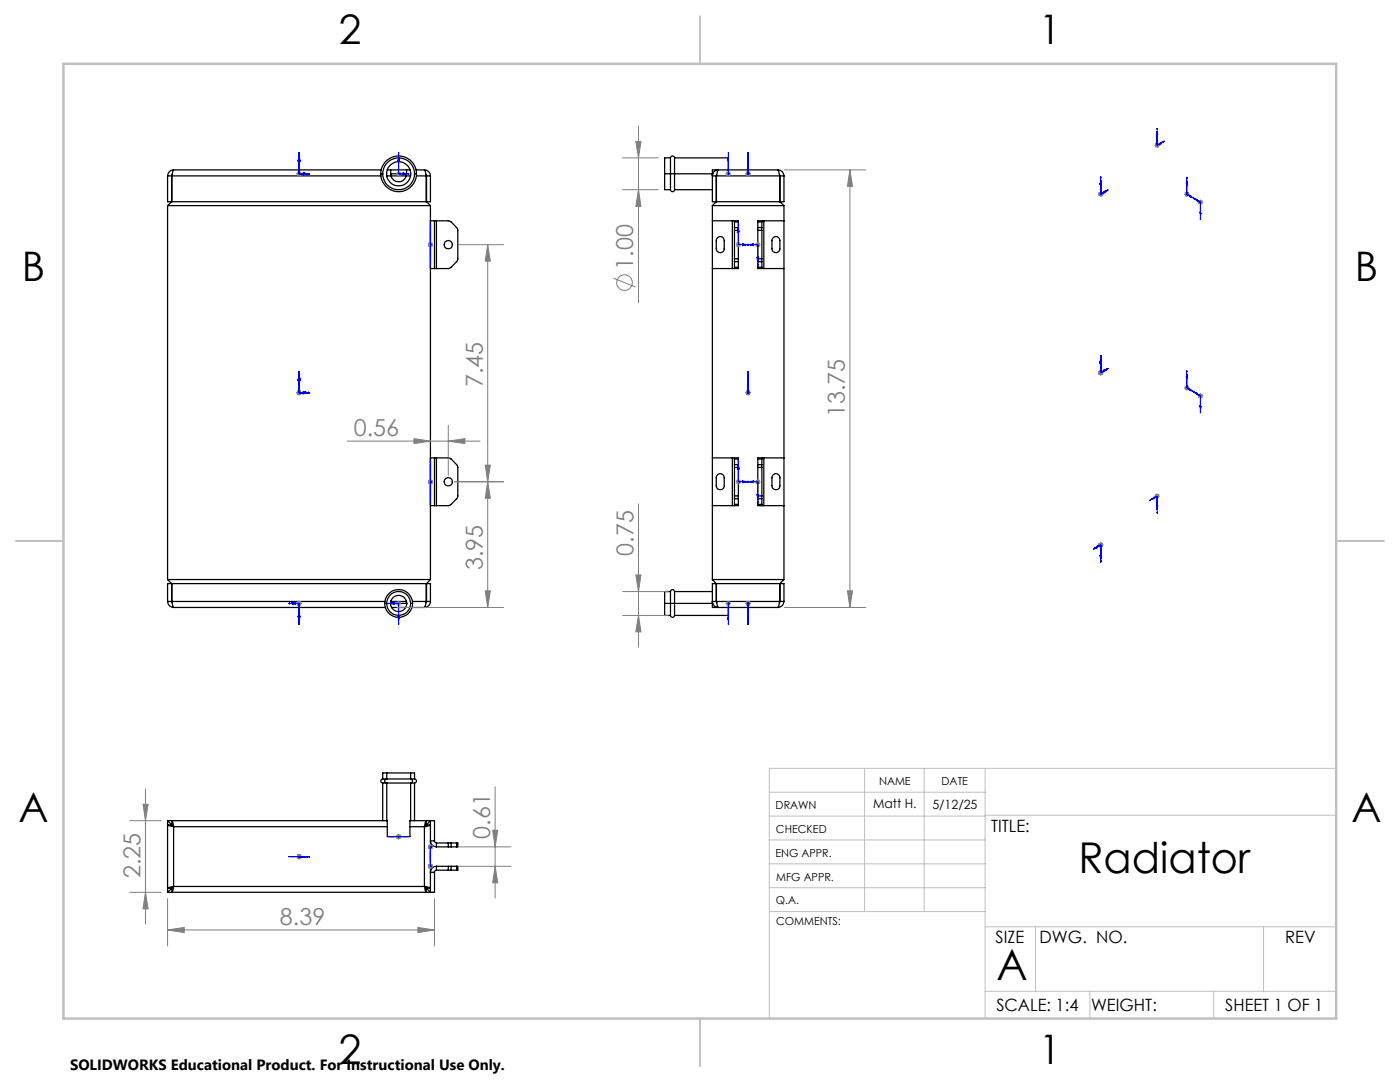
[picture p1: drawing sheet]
<svg xmlns="http://www.w3.org/2000/svg" width="279mm" height="216mm" viewBox="0 0 279 216" stroke-linecap="round" stroke-linejoin="round" font-family="sans-serif">
<g fill="none" stroke="#000" stroke-width=".25">
<path d="M33.4 35.1v5.2h52.5v-5.2M33.4 35.1h42.6M34.3 35.1v5.2l-.9 .7M34.3 34.9v.2M34.6 33.9l-.3 1.2M34.6 33.9a1.2 1.2 0 0 0-1.2 1.2M34.6 33.9h41.5M76 34.7a3.6 3.6 0 0 1 3.6-3.6 3.6 3.6 0 0 1 3.5 3.6M76 34.7a3.6 3.6 0 0 0 3.6 3.5 3.6 3.6 0 0 0 3.5-3.5M76 34.7h.4M76.4 34.7a3.2 3.2 0 0 1 3.2-3.2 3.2 3.2 0 0 1 3.1 3.2M76.4 34.7a3.2 3.2 0 0 0 3.2 3.2 3.2 3.2 0 0 0 3.1-3.2"/>
<path d="M77.2 35.1h4.8M77.3 33.9h4.5M78 33.9v.2a1.66 1.66 0 0 0 1.6 2.2 1.66 1.66 0 0 0 1.5-2.2v-.2M78 34.7h3.1M82.7 34.7h.4M83 33.9h1.7M83.1 35.1h2M84.7 33.9l.4 1.2M84.7 33.9a1.2 1.2 0 0 1 1.2 1.2M85 34.9l.1 .2M85.1 35.1v5.2M85.1 35.1v5.2l.8 .7"/>
<path d="M85.1 35.1h.8M132.6 34.7v3.2h1.2M132.6 34.7h1.2M133.8 31.5a.41 .41 0 0 1 .4-.4 .41 .41 0 0 1 .4 .4M133.8 37.9a.41 .41 0 0 0 .4 .3 .41 .41 0 0 0 .4-.3M133.8 34.7h.8M133.8 31.5v3.2M133.8 34.7v3.2M133.8 31.5h-1.2v3.2M134.6 31.5v3.2M134.6 34.7v3.2M134.6 31.5h10.7v2.4"/>
<path d="M134.6 34.7h7.6M134.6 37.9h7.6M142.2 34.7v5.6h14.3v-5.2M142.2 34.6v.3M143.1 34.9l-.2 .2v5.2l-.7 .7M155.3 33.9h-13.1v.8M155.3 33.9l.3 1.2v5.2M155.3 33.9a1.2 1.2 0 0 1 1.2 1.2M155.5 34.9l.1 .2v5.2l.9 .7M156.5 35.1h-14.3a1.15 1.15 0 0 1 1.1-1.2l-.3 1.2v5.2M33.4 41h52.5M33.4 41v74.6"/>
<path d="M85.9 53.6h.8M85.9 41v74.6M85.9 44.1h.8M86.7 53.6h.4M86.7 44.1h.4M86.7 44.1v9.5M87.1 44.1h2.6l1.5 1.4 .2 .4v5.9l-.2 .4-1.5 1.4h-2.6M87.1 44.1v9.5M142.2 53.6h4M142.2 44.1h4M142.2 41h14.3M142.2 41v74.6"/>
<path d="M143.1 47.6a.79 .79 0 0 1 .9-.4 .79 .79 0 0 1 .5 .8v1.6a.79 .79 0 0 1-.8 .8 .79 .79 0 0 1-.8-.8v-1.6zM146.2 44.1h.4M146.2 53.6h.4M146.2 44.1v9.5M146.6 45.4v.6M146.6 51.6v.6M146.6 44.1v.2M146.6 44.1h.8v.2M146.6 53.3v.3M146.6 46h.8M146.6 45.4h.8M146.6 51.6h.8"/>
<path d="M146.6 52.2h.8M146.6 44.3v1.1M146.6 46v5.6M146.6 52.2v1.1M146.6 53.3h.8M146.6 44.3h.8M147.4 45.4v.6M147.4 51.6v.6M147.4 53.3v.3h-.8M147.4 44.3v1.1M147.4 46v5.6M147.4 52.2v1.1"/>
<path d="M151.2 51.6v.6M151.2 45.4v.6M151.2 53.3v.3h.8M151.2 46h.8M151.2 45.4h.8M151.2 51.6h.8M151.2 52.2h.8M151.2 53.3h.8M151.2 44.3h.8M151.2 44.3v1.1M151.2 46v5.6M151.2 52.2v1.1"/>
<path d="M152 51.6v.6M152 45.4v.6M152 44.1v.2M152 44.1h-.8v.2M152 53.3v.3M152 44.1h.4M152 53.6h.4M152 44.3v1.1M152 46v5.6M152 52.2v1.1M152.4 53.6h4.1M152.4 44.1h4.1"/>
<path d="M152.4 44.1v9.5M154.2 47.6a.79 .79 0 0 1 .9-.4 .79 .79 0 0 1 .5 .8v1.6a.79 .79 0 0 1-.7 .8 .79 .79 0 0 1-.8-.8v-1.6zM156.5 41v74.6M85.9 91.4h.8M86.7 91.4h.4M86.7 91.4v9.5M87.1 91.4h2.6l1.5 1.4 .2 .4v5.9l-.2 .4-1.5 1.4h-2.6M87.1 91.4v9.5M142.2 91.4h4M143.1 94.9a.79 .79 0 0 1 .9-.4 .79 .79 0 0 1 .5 .8v1.6a.79 .79 0 0 1-.8 .8 .79 .79 0 0 1-.8-.8v-1.6zM146.2 91.4h.4M146.2 91.4v9.5"/>
<path d="M146.6 92.7v.6M146.6 99v.5M146.6 91.4h.8v.2M146.6 91.4v.2M146.6 91.6v1.1M146.6 93.3v5.7M146.6 99.5v1.1M146.6 93.3h.8M146.6 92.7h.8M146.6 99h.8M146.6 99.5h.8M146.6 91.6h.8"/>
<path d="M147.4 92.7v.6M147.4 99v.5M147.4 91.6v1.1M147.4 93.3v5.7M147.4 99.5v1.1M151.2 99v.5M151.2 92.7v.6M151.2 93.3h.8M151.2 92.7h.8M151.2 99h.8M151.2 99.5h.8M151.2 91.6h.8"/>
<path d="M151.2 91.6v1.1M151.2 93.3v5.7M151.2 99.5v1.1M152 99v.5M152 92.7v.6M152 91.4v.2M152 91.4h-.8v.2M152 91.4h.4M152 91.6v1.1M152 93.3v5.7M152 99.5v1.1M152.4 91.4h4.1"/>
<path d="M152.4 91.4v9.5M154.2 94.9a.79 .79 0 0 1 .9-.4 .79 .79 0 0 1 .5 .8v1.6a.79 .79 0 0 1-.7 .8 .79 .79 0 0 1-.8-.8v-1.6zM33.4 115.6h52.5M33.4 115.6l.9 .9v3.5M78.1 119.8l-.1 .8M81.1 119.9l-3.1 .1M85.1 116.5v3.5M85.9 100.9h.8M85.9 115.6l-.8 .9v3.5M86.7 100.9h.4M133.8 118a.41 .41 0 0 1 .4-.3 .41 .41 0 0 1 .4 .3M133.8 118v2.4"/>
<path d="M133.8 118h-1.2v2.4M134.6 118v2.4M134.6 118h7.6M142.2 115.6l.7 .9 .2 3.8M142.2 100.9h4M142.2 115.6h14.3M143 116.5v3.5l.3 1.2a1.15 1.15 0 0 1-1.1-1.2h14.3M146.2 100.9h.4M146.6 100.6v.3M146.6 100.6h.8M147.4 100.6v.3h-.8M151.2 100.6v.3h.8"/>
<path d="M151.2 100.6h.8M152 100.6v.3M152 100.9h.4M152.4 100.9h4.1M155.6 116.5v3.5l-.3 1.2M156.5 115.6l-.9 .9-.1 3.8M33.4 120a1.2 1.2 0 0 0 1.2 1.2M33.4 120v-3.5h52.5v3.5M33.4 120h43.4M34.3 120v.3M34.3 120l.3 1.2M34.6 121.2h42.3"/>
<path d="M76.8 120.4a2.79 2.79 0 0 1 2.8-2.7 2.79 2.79 0 0 1 2.7 2.7M76.8 120.4a2.79 2.79 0 0 0 2.8 2.8 2.79 2.79 0 0 0 2.7-2.8M76.8 120.4h.4M77.2 120.4a2.38 2.38 0 0 0 2.4 2.4 2.38 2.38 0 0 0 2.4-2.4M77.2 120.4a2.38 2.38 0 0 1 2.4-2.4 2.38 2.38 0 0 1 2.4 2.4M78 120.4h3.1M78.1 121.2h2.9M81.1 120.2v.4M82 120.4h.3M82.2 121.2h2.5M82.3 120h2.8M85.1 120l-.4 1.2"/>
<path d="M85.1 120l-.1 .3M85.1 120h.8M85.9 120a1.2 1.2 0 0 1-1.2 1.2M132.6 120.4v2.4h1.2M132.6 120.4h1.2M133.8 122.8a.41 .41 0 0 0 .4 .4 .41 .41 0 0 0 .4-.4M133.8 120.4v2.4M133.8 120.4h.8M134.6 120.4v2.4M134.6 120.4h7.6M142.2 120.4v.8h13.1M142.2 120.2v.3"/>
<path d="M145.3 121.2v1.6h-10.7M156.5 120a1.2 1.2 0 0 1-1.2 1.2M156.5 120v-3.5h-14.3v3.9M76.4 155.4h.8M76.4 156.2h.8M76.4 155.4a.41 .41 0 0 0-.4 .4 .41 .41 0 0 0 .4 .4M76.4 156.2v7.6M77.2 155.4a.41 .41 0 0 0-.4 .4 .41 .41 0 0 0 .4 .4M77.2 155.4h4.8M77.2 156.2h4.8M77.2 154.2h4.8M77.2 154.2h-.8v1.2"/>
<path d="M77.2 154.2v1.2M77.2 156.2v7.6M82 155.4a.41 .41 0 0 1 .3 .4 .41 .41 0 0 1-.3 .4M82 155.4h.7M82 156.2h.7M82 154.2h.7v1.2M82 154.2v1.2M82 156.2v7.6M82.7 155.4a.41 .41 0 0 1 .4 .4 .41 .41 0 0 1-.4 .4M82.7 156.2v7.6M33.4 163.8v14.2M33.4 163.8h43.8"/>
<path d="M33.4 163.8l.9 .8M34.3 164.6h-.9l1.2 .4M34.3 164.6l.3 .4M34.3 164.6v-.8l.3 1.2M34.3 177.3l-.9 .7M34.3 177.3h.1M34.3 164.6h.1M34.6 176.9l-1.2 .3h.9M34.6 176.9l-.3 .3M34.6 176.9l-.3 1.1v-.8M34.6 176.9l-.3 .4M34.6 176.9h.1"/>
<path d="M34.6 165h.1M34.6 165v11.9M34.6 176.9h50.1M34.6 165h42.7M77.2 163.8h.1v3.1h4.5v-3.1h.2M81.8 165h2.9M82 163.8h4.7v4M84.7 176.9l.4 1.1v-.7M84.7 176.9l.4 .4M84.7 176.9l1.2 .3h-.8M84.7 176.9l.4 .3M84.7 176.9h.1"/>
<path d="M84.7 165h.1M84.7 165v11.9M85.1 164.6v-.8l-.4 1.2M85.1 164.6l-.4 .4M85.1 177.3h.1M85.1 164.6h.1M85.1 164.6h.8l-1.2 .4M85.1 164.6l.8-.8v14.2l-.8-.7M85.1 177.2v.1M86.7 167.8v.2l.4 .2M86.7 167.8h-.8a1.2 1.2 0 0 0 1.2 1.2M86.7 174.1v3.9h-53.3"/>
<path d="M87.1 172.9a1.2 1.2 0 0 0-1.2 1.2h.8M87.1 173.6l-.4 .3v.2M87.1 168.2v.8M87.1 172.9v.7M87.1 168.2h2.4M87.1 169h2.4M87.1 172.9h2.4M87.1 173.6h2.4M89.5 168.2h.5M89.5 169h.5M89.5 172.9h.5M89.5 173.6h.5"/>
<path d="M89.5 168.2v.8M89.5 172.9v.7M90 168.2h1.1M90 169h1.1M90 168.2v.8M90 172.9v.7M90 172.9h1.1M90 173.6h1.1M91.1 168.2h.3v.8h-.3M91.1 172.9h.3v.7h-.3M91.1 168.2v.8M91.1 172.9v.7"/>
<circle cx="79.6" cy="34.7" r="2.41"/>
<circle cx="89.5" cy="48.8" r=".82"/>
<circle cx="89.5" cy="96.1" r=".82"/>
<circle cx="79.6" cy="120.4" r="1.63"/>
</g>
<g fill="none" stroke="#808080" stroke-width=".2">
<path d="M59.2 34.7h1M59.3 34.3l.7 .7M59.7 34.2v1M60 34.3l-.7 .7M79.1 34.7h.9M79.2 34.3l.7 .7M79.6 34.2v1M79.9 34.3l-.7 .7M124.2 37.9h7.2M124.2 31.5h7.2M126.9 28.2h1l-.5 3.3zM127.4 37.9l.5 3.3h-1z"/>
<path d="M127.4 25.2v35.2M144.8 34.7h1M145 34.3l.7 .7M145.3 34.2v1M145.7 34.3l-.7 .7M148.8 34.7h1M148.9 34.3l.7 .7M149.3 34.2v1M149.6 34.3l-.7 .7M156.5 33.9h16.3M169.6 33.9l.5 3.3h-1zM169.6 33.9v87.3"/>
<path d="M219.2 38.7h1M219.3 38.4l.7 .7M219.7 38.2v1M220 38.4l-.7 .7M230.4 29h1M230.6 28.6l.7 .8M230.9 28.5v1M231.3 28.6l-.7 .8M236.4 38.8h.9M236.5 38.4l.7 .7M236.9 38.3v1M237.2 38.4l-.7 .7"/>
<path d="M239.6 39.9v1M85.4 48.8h1M85.5 48.5l.8 .7M85.9 48.3v1M86.3 48.5l-.8 .7M91.5 48.8h9M97.3 48.8l.6 3.3h-1.1zM97.3 48.8v72.4M122.4 55.5l4.5 1.8M146.9 48.8h.9M147 48.5l.7 .7M147.4 48.3v1"/>
<path d="M147.7 48.5l-.7 .7M150.7 48.8h1M150.9 48.5l.7 .7M151.2 48.3v1M151.6 48.5l-.7 .7M239.1 40.4h1M239.2 40l.7 .7M239.9 40l-.7 .7M59.2 78.4h1M59.3 78l.7 .7M59.7 77.9v.9M60 78l-.7 .7"/>
<path d="M148.8 78.4h1M148.9 78l.7 .7M149.3 77.9v.9M149.6 78l-.7 .7M219.2 74.4h1M219.3 74l.7 .7M219.7 73.9v1M220 74l-.7 .7M236.4 77.4h.9M236.5 77l.7 .8M236.9 76.9v1M237.2 77l-.7 .8"/>
<path d="M239.1 79h1M239.2 78.6l.7 .7M239.6 78.5v1M239.9 78.6l-.7 .7M69.3 88h26.5M82.6 87.5l3.3 .5-3.3 .5zM85.4 96.1h1M85.5 95.8l.8 .7M85.9 95.6v1M86.3 95.8l-.8 .7M89.5 88l3.3-.5v1zM89.5 84.8v10.1"/>
<path d="M90.7 96.1h9.8M96.8 92.8h1.1l-.6 3.3zM97.3 96.1l.6 3.3h-1.1zM146.9 96.1h.9M147 95.8l.7 .7M147.4 95.6v1M147.7 95.8l-.7 .7M150.7 96.1h1M150.9 95.8l.7 .7M151.2 95.6v1M151.6 95.8l-.7 .7M230.4 99h1"/>
<path d="M230.6 98.6l.7 .7M230.9 98.5v1M231.3 98.6l-.7 .7M59.7 119.9v1M79.6 119.9v1M96.8 117.9h1.1l-.6 3.3zM124.2 118h9.1M126.9 114.7h1l-.5 3.3zM127.4 100.5v28.7M145.3 119.9v1M149.3 119.9v1M169.1 117.9h1l-.5 3.3z"/>
<path d="M219.2 108.7h1M219.3 108.4l.7 .7M219.7 108.2v1M220 108.4l-.7 .7M59.2 120.4h1M59.3 120.1l.7 .7M60 120.1l-.7 .7M79.1 120.4h.9M79.2 120.1l.7 .7M79.2 121.2h21.3M79.9 120.1l-.7 .7M124.2 122.8h9.1"/>
<path d="M127.4 122.8l.5 3.3h-1zM144.8 120.4h1M145 120.1l.7 .7M145.7 120.1l-.7 .7M148.8 120.4h1M148.9 120.1l.7 .7M149.6 120.1l-.7 .7M156.5 121.2h16.3M29 157.4v27M98.8 157v22.2M25.9 163.8h6.3M25.9 178h6.3"/>
<path d="M28.5 160.5h1.1l-.6 3.3zM29 178l.6 3.4h-1.1zM33.4 179.3v9.4M59.2 170.9h1M59.3 170.6l.7 .7M59.7 170.4v1M60 170.6l-.7 .7M79.1 166.9h.9M79.2 166.6l.7 .7M79.6 166.4v1.1M79.9 166.6l-.7 .7M85.4 169h1"/>
<path d="M85.4 172.9h1M85.5 168.6l.8 .7M85.5 172.5l.8 .7M85.9 168.5v1M85.9 172.4v1M86.3 168.6l-.8 .7M86.3 172.5l-.8 .7M86.7 179.3v9.4M91.5 169h10.5M91.5 172.9h10.5M98.3 165.7h1l-.5 3.3zM98.8 172.9l.5 3.2h-1z"/>
<path d="M33.4 185.6l3.4-.5v1zM33.4 185.6h53.3M83.4 185.1l3.3 .5-3.3 .5z"/>
<circle cx="124.6" cy="56.4" r="1.55"/>
</g>
<g fill="none" stroke="#00f" stroke-width=".2">
<path d="M59.7 30.4v.3h-.1zM59.7 31.3l.2 .8h-.4zM59.7 30.4v4.3h2.1M60.5 34.5l.9 .2-.9 .2zM61.6 34.6l.2 .1h-.2zM79.6 30.4v.3h-.1zM79.6 31.3l.2 .8h-.5zM79.6 30.4v4.3h2.1M80.4 34.5l.8 .2-.8 .2zM81.5 34.6l.2 .1h-.2zM145.3 34.6v.1zM145.3 30.4v.3v-.3"/>
<path d="M145.3 34.5v.4zM145.3 31.3v.8v-.8M145.3 34.7h.1M145.3 30.4v4.3M149.3 34.6v.1zM149.3 30.4v.3v-.3M149.3 34.5v.4zM149.3 31.3v.8v-.8M149.3 34.7h.1M149.3 30.4v4.3M219.7 35.3l-.1 .2zM219.7 35.9l.1 .7-.3 .1z"/>
<path d="M219.7 35.3v3.4M220.3 38.2l.6-.2-.6 .6zM220.9 38l-1.2 .7M221 37.9h.2zM221.2 37.9l-1.5 .8M230.9 25.5v.2zM230.9 26.2l.2 .6-.3 .2zM230.9 25.5v3.5M231.5 28.5l.6-.2-.6 .5zM232.1 28.3l-1.2 .7M232.3 28.2l.1-.1zM232.4 28.1l-1.5 .9"/>
<path d="M236.9 35.3v.2zM236.9 36l.1 .8-.3-.2zM236.9 38.8l1.4 .8M236.9 35.3v3.5M236.9 38.8l1.2 .6M237.5 38.9l.6 .5-.6-.1zM238.1 39.5l.1 .1zM238.1 39.5l1.5 .9M238.2 39.5l.1 .1zM238.4 39.7l.6 .1v.4zM238.4 39.7l1.2 .7M85.9 48.8v.1z"/>
<path d="M85.9 44.6v.2v-.2M85.9 53.1v-.3v.3M85.9 48.6v.4zM85.9 45.4v.9v-.9M85.9 52.2v-.8v.8M85.9 48.8h.1M85.9 44.6v8.5M147.4 44.6v.2h-.1zM147.4 45.4l.2 .9h-.5zM147.4 44.6v4.2h3.8v4.3M148.2 48.6l.8 .2-.8 .2zM149.1 48.8h.2v.1z"/>
<path d="M149.3 48.8h.2l-.2 .1zM149.5 48.8l.9-.2v.4zM151 51.4h.4l-.2 .8zM151.2 52.8h.1l-.1 .3zM239.4 42.3l.3 .2-.1 .6zM239.5 43.6l.1 .2zM239.6 40.4v3.4M59.7 74.1v.2h-.1zM59.7 75l.2 .8h-.4zM59.7 74.1v4.3h2.1M60.5 78.1l.9 .3-.9 .2zM61.6 78.3l.2 .1h-.2z"/>
<path d="M149.3 78.3v.1zM149.3 74.1v.2v-.2M149.3 78.1v.5zM149.3 75v.8v-.8M149.3 78.4h.1M149.3 74.1v4.3M219.7 70.9l-.1 .2zM219.7 71.6l.1 .6-.3 .2zM219.7 70.9v3.5M220.3 73.9l.6-.2-.6 .5zM220.9 73.7l-1.2 .7M221 73.6l.2-.1z"/>
<path d="M221.2 73.5l-1.5 .9M236.9 73.9v.2zM236.9 74.6l.1 .8-.3-.2zM236.9 73.9v3.5M236.9 77.4l1.4 .8M236.9 77.4l1.2 .7M237.5 77.6l.6 .5-.6-.2zM238.1 78.1l.1 .1zM238.1 78.1l1.5 .9M238.2 78.1l.1 .1zM238.4 78.3l.6 .2v.3zM238.4 78.3l1.2 .7"/>
<path d="M239.6 79v3.4M85.9 96.1v.1zM85.9 91.9v.2v-.2M85.9 95.9v.4zM85.9 99.5v-.8v.8M85.9 92.7v.9v-.9M85.9 96.1h.1M85.9 91.9v8.5M147.4 91.9v.2h-.1zM147.4 92.7l.2 .9h-.5zM147.4 91.9v4.2h3.8v4.3M148.2 95.9l.8 .2-.8 .2z"/>
<path d="M149.1 96.1h.2v.1zM149.3 96.1h.2l-.2 .1zM149.5 96.1l.9-.2v.4zM151 98.7h.4l-.2 .8zM229.4 99.9l.2-.2zM229.7 99.7l.6-.5v.3zM230.9 99v3.4M230.9 99l-1.5 .9M230.9 99l-1.2 .7M239.4 81l.3 .1-.1 .6zM239.5 82.2l.1 .2zM85.9 100.4v-.2v.2"/>
<path d="M151.2 100.2h.1l-.1 .2zM218.2 109.6l.1-.1zM218.5 109.4l.6-.5v.4zM219.5 110.9l.3-.2-.1 .8zM219.6 112h.1v.2zM219.7 108.7v3.5M219.7 108.7l-1.5 .9M219.7 108.7l-1.2 .7M230.8 101.1l.3-.1-.2 .7zM230.9 102.3l.1-.1-.1 .2zM57.6 120.4h.2v.1zM57.6 120.4h2.1v4.2"/>
<path d="M58 120.4l.8-.2v.4zM59.5 122.9h.4l-.2 .9zM59.6 124.4h.1v.2zM77.4 120.4h.2v.1zM77.4 120.4h2.2v4.2M77.9 120.4l.8-.2v.4zM79.3 122.9h.5l-.2 .9zM79.5 124.4h.1v.2zM145.3 120.4v.1zM145.3 124.6v-.2v.2M145.3 120.2v.4zM145.3 123.8v-.9v.9"/>
<path d="M145.3 120.4h.1M145.3 120.4v4.2M149.3 120.4v.1zM149.3 124.6v-.2v.2M149.3 120.2v.4zM149.3 123.8v-.9v.9M149.3 120.4h.1M149.3 120.4v4.2M57.6 170.9h.2h-.2M57.6 170.9h4.2M58 170.9h.8h-.8M59.5 170.9h.4z"/>
<path d="M59.6 170.9h.1zM59.7 170.9h.1M61.4 170.9h-.9h.9M61.8 170.9h-.2h.2M77.4 166.9h.2h-.2M77.4 166.9h4.3M77.9 166.9h.8h-.8M79.3 166.9h.5zM79.5 166.9h.1zM79.6 166.9h.1M81.2 166.9h-.8h.8M81.7 166.9h-.2h.2"/>
<path d="M85.9 171.1v-.2v.2M85.9 168.9v.2zM85.9 170.7v.3v-.3M85.9 172.8v.1zM85.9 170.7v-.9v.9M85.9 168.8v.4zM85.9 171.2v.8v-.8M85.9 172.6v.5zM85.9 169h.1M85.9 172.9h.1M85.9 169v3.9"/>
</g>
<g fill="none" stroke="#c0c0c0" stroke-width=".2">
<path d="M153.5 158.1h43.1M172.5 153.3v28.6M184.4 153.3v28.6M196.6 153.3v49.9M266.7 153.3h-113.2v49.9M153.5 167.6h43.1M153.5 162.8h43.1M153.5 172.4h43.1M153.5 177.1h43.1M196.6 162.7h70.1M153.6 181.9h43M196.6 197.8h70.1"/>
<path d="M196.6 184.9h70.1M206.7 184.9v12.9M217.5 197.8v5.4M242.2 197.8v5.4M252.2 184.9v12.9"/>
</g>
<path d="M139.7 3.2v9.5M3.1 107.9h9.6M266.7 107.9h9.5M139.7 203.2v9.6" fill="none" stroke="#c0c0c0" stroke-width=".25"/>
<path d="M12.7 12.7h254v190.5h-254z" fill="none" stroke="#c0c0c0" stroke-width=".5"/>
<g fill="#00f">
<path d="M61.6 78.3l.2 .1h-.2zM59.7 74.1v.2h-.1zM61.6 78.3l.2 .1h-.2zM59.7 74.1v.2h-.1zM61.6 34.6l.2 .1h-.2zM59.7 30.4v.3h-.1zM61.6 34.6l.2 .1h-.2zM59.7 30.4v.3h-.1zM81.5 34.6l.2 .1h-.2zM79.6 30.4v.3h-.1zM57.6 120.4h.2v.1zM59.6 124.4h.1v.2zM57.6 120.4h.2v.1zM59.6 124.4h.1v.2zM77.4 120.4h.2v.1zM79.5 124.4h.1v.2zM61.6 78.3l.2 .1h-.2zM59.7 74.1v.2h-.1zM85.9 48.8v.1zM85.9 44.6v.2zM85.9 96.1v.1zM85.9 100.2v.2zM85.9 48.8v.1zM85.9 52.8v.3zM85.9 96.1v.1zM85.9 91.9v.2z"/>
<path d="M60.5 78.1l.9 .3-.9 .2zM59.7 75l.2 .8h-.4zM60.5 78.1l.9 .3-.9 .2zM59.7 75l.2 .8h-.4zM60.5 34.5l.9 .2-.9 .2zM59.7 31.3l.2 .8h-.4zM60.5 34.5l.9 .2-.9 .2zM59.7 31.3l.2 .8h-.4zM80.4 34.5l.8 .2-.8 .2zM79.6 31.3l.2 .8h-.5zM58 120.4l.8-.2v.4zM59.5 122.9h.4l-.2 .9zM58 120.4l.8-.2v.4zM59.5 122.9h.4l-.2 .9zM77.9 120.4l.8-.2v.4zM79.3 122.9h.5l-.2 .9zM60.5 78.1l.9 .3-.9 .2zM59.7 75l.2 .8h-.4zM85.9 48.6v.4zM85.9 45.4v.9zM85.9 95.9v.4zM85.9 98.7v.8zM85.9 48.6v.4zM85.9 51.4v.8zM85.9 95.9v.4zM85.9 92.7v.9zM149.3 78.3v.1zM149.3 74.1v.2zM149.3 78.3v.1zM149.3 74.1v.2zM149.3 34.6v.1zM149.3 30.4v.3zM149.3 34.6v.1zM149.3 30.4v.3zM145.3 34.6v.1zM145.3 30.4v.3zM149.3 120.4v.1zM149.3 124.4v.2zM149.3 120.4v.1zM149.3 124.4v.2zM145.3 120.4v.1zM145.3 124.4v.2zM149.3 78.3v.1zM149.3 74.1v.2zM149.3 48.8h.2l-.2 .1zM147.4 44.6v.2h-.1zM149.1 96.1h.2v.1zM151.2 100.2h.1l-.1 .2zM149.1 48.8h.2v.1zM151.2 52.8h.1l-.1 .3zM149.3 96.1h.2l-.2 .1zM147.4 91.9v.2h-.1z"/>
<path d="M149.3 78.1v.5zM149.3 75v.8zM149.3 78.1v.5zM149.3 75v.8zM149.3 34.5v.4zM149.3 31.3v.8zM149.3 34.5v.4zM149.3 31.3v.8zM145.3 34.5v.4zM145.3 31.3v.8zM149.3 120.2v.4zM149.3 122.9v.9zM149.3 120.2v.4zM149.3 122.9v.9zM145.3 120.2v.4zM145.3 122.9v.9zM149.3 78.1v.5zM149.3 75v.8zM148.2 48.6l.8 .2-.8 .2zM147.4 45.4l.2 .9h-.5zM149.5 96.1l.9-.2v.4zM151 98.7h.4l-.2 .8zM149.5 48.8l.9-.2v.4zM151 51.4h.4l-.2 .8zM148.2 95.9l.8 .2-.8 .2zM147.4 92.7l.2 .9h-.5zM61.6 170.9h.2zM59.6 170.9h.1zM61.6 170.9h.2zM59.6 170.9h.1zM61.6 170.9h.2zM59.6 170.9h.1zM61.6 170.9h.2zM59.6 170.9h.1zM81.5 166.9h.2zM79.5 166.9h.1zM57.6 170.9h.2zM59.6 170.9h.1zM57.6 170.9h.2zM59.6 170.9h.1zM77.4 166.9h.2zM79.5 166.9h.1zM61.6 170.9h.2zM59.6 170.9h.1zM85.9 170.9v.2zM85.9 168.9v.2zM85.9 170.7v.3zM85.9 172.8v.1zM85.9 170.7v.3zM85.9 172.8v.1zM85.9 170.9v.2zM85.9 168.9v.2z"/>
<path d="M60.5 170.9h.9zM59.5 170.9h.4zM60.5 170.9h.9zM59.5 170.9h.4zM60.5 170.9h.9zM59.5 170.9h.4zM60.5 170.9h.9zM59.5 170.9h.4zM80.4 166.9h.8zM79.3 166.9h.5zM58 170.9h.8zM59.5 170.9h.4zM58 170.9h.8zM59.5 170.9h.4zM77.9 166.9h.8zM79.3 166.9h.5zM60.5 170.9h.9zM59.5 170.9h.4zM85.9 169.8v.9zM85.9 168.8v.4zM85.9 171.2v.8zM85.9 172.6v.5zM85.9 171.2v.8zM85.9 172.6v.5zM85.9 169.8v.9zM85.9 168.8v.4zM221 73.6l.2-.1zM219.7 70.9l-.1 .2zM221 73.6l.2-.1zM219.7 70.9l-.1 .2zM221 37.9h.2zM219.7 35.3l-.1 .2zM221 37.9h.2zM219.7 35.3l-.1 .2zM232.3 28.2l.1-.1zM230.9 25.5v.2zM218.2 109.6l.1-.1zM219.6 112h.1v.2zM218.2 109.6l.1-.1zM219.6 112h.1v.2zM229.4 99.9l.2-.2zM230.9 102.3l.1-.1-.1 .2zM221 73.6l.2-.1zM219.7 70.9l-.1 .2zM238.2 39.5l.1 .1zM236.9 35.3v.2zM238.1 78.1l.1 .1zM239.5 82.2l.1 .2zM238.1 39.5l.1 .1zM239.5 43.6l.1 .2zM238.2 78.1l.1 .1zM236.9 73.9v.2zM220.3 73.9l.6-.2-.6 .5zM219.7 71.6l.1 .6-.3 .2zM220.3 73.9l.6-.2-.6 .5zM219.7 71.6l.1 .6-.3 .2zM220.3 38.2l.6-.2-.6 .6zM219.7 35.9l.1 .7-.3 .1zM220.3 38.2l.6-.2-.6 .6zM219.7 35.9l.1 .7-.3 .1zM231.5 28.5l.6-.2-.6 .5zM230.9 26.2l.2 .6-.3 .2zM218.5 109.4l.6-.5v.4zM219.5 110.9l.3-.2-.1 .8zM218.5 109.4l.6-.5v.4zM219.5 110.9l.3-.2-.1 .8zM229.7 99.7l.6-.5v.3zM230.8 101.1l.3-.1-.2 .7zM220.3 73.9l.6-.2-.6 .5zM219.7 71.6l.1 .6-.3 .2zM237.5 38.9l.6 .5-.6-.1zM236.9 36l.1 .8-.3-.2zM238.4 78.3l.6 .2v.3zM239.4 81l.3 .1-.1 .6zM238.4 39.7l.6 .1v.4zM239.4 42.3l.3 .2-.1 .6zM237.5 77.6l.6 .5-.6-.2zM236.9 74.6l.1 .8-.3-.2z"/>
</g>
<g fill="#808080">
<path d="M89.5 88l3.3-.5v1zM82.6 87.5l3.3 .5-3.3 .5z"/>
<path d="M33.4 185.6l3.4-.5v1zM83.4 185.1l3.3 .5-3.3 .5z"/>
<path d="M96.8 92.8h1.1l-.6 3.3zM97.3 48.8l.6 3.3h-1.1zM127.4 37.9l.5 3.3h-1zM126.9 28.2h1l-.5 3.3zM127.4 122.8l.5 3.3h-1zM126.9 114.7h1l-.5 3.3z"/>
<path d="M97.3 96.1l.6 3.3h-1.1zM96.8 117.9h1.1l-.6 3.3zM169.6 33.9l.5 3.3h-1zM169.1 117.9h1l-.5 3.3zM28.5 160.5h1.1l-.6 3.3zM29 178l.6 3.4h-1.1z"/>
<path d="M98.3 165.7h1l-.5 3.3zM98.8 172.9l.5 3.2h-1z"/>
</g>
<g font-size="8.5">
<text x="215.2" y="174.2">Radiator</text>
<text x="198.9" y="195.5">A</text>
</g>
<g font-size="8.1">
<text x="67.6" y="8.9">2</text>
<text x="207.3" y="8.9">1</text>
<text x="4.4" y="56.2">B</text>
<text x="270.4" y="56.2">B</text>
<text x="3.7" y="164.1">A</text>
<text x="269.7" y="164.1">A</text>
<text x="67.6" y="212.4">2</text>
<text x="207.3" y="212.4">1</text>
</g>
<g font-size="4.7" fill="#808080">
<text x="126.4" y="53.8" transform="rotate(-90 126.4 53.8)">1.00</text>
<text x="96.3" y="77.2" transform="rotate(-90 96.3 77.2)">7.45</text>
<text x="168.6" y="83.2" transform="rotate(-90 168.6 83.2)">13.75</text>
<text x="70.6" y="87">0.56</text>
<text x="96.3" y="113.8" transform="rotate(-90 96.3 113.8)">3.95</text>
<text x="126.4" y="110.9" transform="rotate(-90 126.4 110.9)">0.75</text>
<text x="97.8" y="167.3" transform="rotate(-90 97.8 167.3)">0.61</text>
<text x="28" y="175.2" transform="rotate(-90 28 175.2)">2.25</text>
<text x="55.9" y="184.5">8.39</text>
</g>
<g font-size="3.4">
<text x="197.8" y="166">TITLE:</text>
<text x="198.7" y="188.1">SIZE</text>
<text x="207.5" y="188.1">DWG. NO.</text>
<text x="256.5" y="188.2">REV</text>
<text x="198.8" y="201.7">SCALE: 1:4</text>
<text x="217.7" y="201.8">WEIGHT:</text>
<text x="244.5" y="201.7">SHEET 1 OF 1</text>
</g>
<text font-size="3" x="14" y="213.5">SOLIDWORKS Educational Product. For Instructional Use Only.</text>
<g font-size="2.5">
<text x="174.2" y="161.3">Matt H.</text>
<text x="186.1" y="161.4">5/12/25</text>
</g>
<g font-size="2.2">
<text x="154.8" y="161.4">DRAWN</text>
<text x="175.4" y="156.6">NAME</text>
<text x="187.9" y="156.7">DATE</text>
<text x="154.9" y="166.3">CHECKED</text>
<text x="154.8" y="170.9">ENG APPR.</text>
<text x="154.9" y="175.7">MFG APPR.</text>
<text x="154.9" y="180.4">Q.A.</text>
<text x="154.9" y="184.6">COMMENTS:</text>
</g>
</svg>
